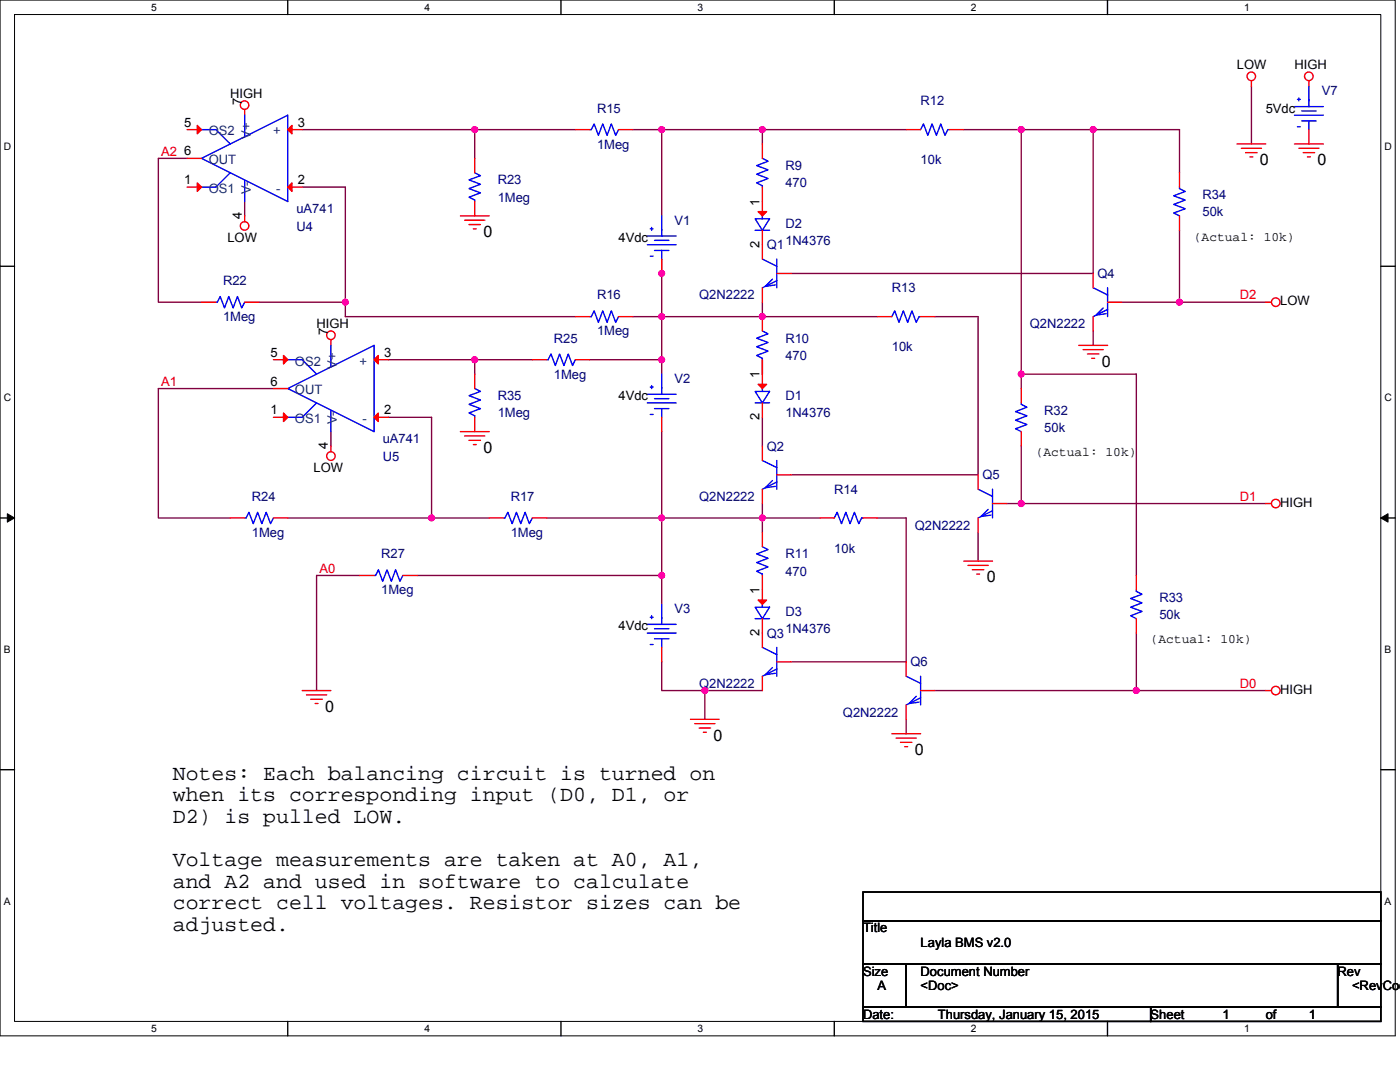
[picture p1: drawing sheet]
<svg xmlns="http://www.w3.org/2000/svg" width="279mm" height="216mm" viewBox="0 0 279 216" stroke-linecap="round" stroke-linejoin="round" font-family="sans-serif">
<path d="M0 0h278.4v206.7h-278.4zM2.9 2.9h272.7v200.9h-272.7z" fill="none" stroke="#000" stroke-width=".2"/>
<g fill="#fff">
<path d="M30.2 .3h1.1v2.3h-1.1z"/>
<path d="M30.2 204.1h1.1v2.3h-1.1z"/>
</g>
<path d="M57.4 0v2.9M57.4 203.8v2.9" fill="none" stroke="#000" stroke-width=".28"/>
<g fill="#fff">
<path d="M84.7 .3h1.1v2.3h-1.1z"/>
<path d="M84.7 204.1h1.1v2.3h-1.1z"/>
</g>
<path d="M112 0v2.9M112 203.8v2.9" fill="none" stroke="#000" stroke-width=".28"/>
<g fill="#fff">
<path d="M139.2 .3h1.2v2.3h-1.2z"/>
<path d="M139.2 204.1h1.2v2.3h-1.2z"/>
</g>
<path d="M166.5 0v2.9M166.5 203.8v2.9" fill="none" stroke="#000" stroke-width=".28"/>
<g fill="#fff">
<path d="M193.8 .3h1.1v2.3h-1.1z"/>
<path d="M193.8 204.1h1.1v2.3h-1.1z"/>
</g>
<path d="M221 0v2.9M221 203.8v2.9" fill="none" stroke="#000" stroke-width=".28"/>
<g fill="#fff">
<path d="M248.3 .3h1.1v2.3h-1.1z"/>
<path d="M248.3 204.1h1.1v2.3h-1.1z"/>
<path d="M.7 28h1.5v2.3h-1.5z"/>
<path d="M276.3 28h1.5v2.3h-1.5z"/>
<path d="M.7 78.2h1.5v2.3h-1.5z"/>
<path d="M276.3 78.2h1.5v2.3h-1.5z"/>
</g>
<path d="M0 53.1h2.9M275.6 53.1h2.8" fill="none" stroke="#000" stroke-width=".28"/>
<g fill="#fff">
<path d="M.7 128.5h1.4v2.2h-1.4z"/>
<path d="M276.3 128.5h1.4v2.2h-1.4z"/>
</g>
<path d="M0 103.4h2.9M275.6 103.4h2.8" fill="none" stroke="#000" stroke-width=".28"/>
<path d="M1.5 102.5l1.4 .9-1.4 .8zM275.6 103.4l1.4-.9v1.7z" fill="#000" stroke="#000" stroke-width=".2"/>
<g fill="#fff">
<path d="M.7 178.7h1.4v2.3h-1.4z"/>
<path d="M276.3 178.7h1.4v2.3h-1.4z"/>
</g>
<path d="M0 153.6h2.9M275.6 153.6h2.8M172.2 178h103.4v5.7h-103.4zM172.2 183.7h103.4v8.6h-103.4zM172.2 192.3h8.6v8.6h-8.6zM180.8 192.3h86.2v8.6h-86.2zM267 192.3h8.6v8.6h-8.6zM172.2 200.9h57.4v2.9h-57.4zM229.6 200.9h46v2.9h-46z" fill="none" stroke="#000" stroke-width=".28"/>
<g fill="none" stroke="#800040" stroke-width=".28">
<path d="M249.7 17.3v11.4M37.3 31.6h-5.7v28.7h8.6M60.3 25.9h34.4M60.3 37.3h8.6v23M94.7 25.9v5.7M94.7 25.9h20.1M126.3 25.9h5.8M132.1 25.9v17.2M132.1 25.9h20M152.1 25.9h28.7M152.1 25.9v2.8M192.3 25.9h11.5"/>
<path d="M203.8 25.9v48.8M203.8 25.9h14.4M218.2 25.9h17.2v8.6M218.2 25.9v28.7h-60.3M48.8 40.2v2.9M132.1 51.7v11.5M235.4 46v14.3M51.7 60.3h17.2M54.6 77.5h-23v25.9h14.4M68.9 60.3v2.9h45.9M77.5 71.8h17.2M94.7 71.8v2.9"/>
<path d="M94.7 71.8h11.5M117.7 71.8h14.4M126.3 63.2h5.8M132.1 63.2v8.6M132.1 71.8v2.9M132.1 63.2h20M152.1 71.8v2.9M152.1 63.2h23M152.1 60.3v2.9M186.6 63.2h8.6v31.5h-37.3M203.8 74.7h23v40.1M203.8 74.7v2.8"/>
<path d="M218.2 66v2.9M223.9 60.3h11.5M235.4 60.3h17.2M66 86.1v2.9M77.5 83.3h8.6v20.1M132.1 86.1v17.3M152.1 83.3v5.7M203.8 89v11.5M57.4 103.4h28.7M71.8 114.8h-8.6v23M83.3 114.8h48.8M86.1 103.4h11.5"/>
<path d="M109.1 103.4h23M132.1 103.4v11.4M132.1 114.8v5.8M132.1 103.4h20M152.1 100.5v2.9M152.1 103.4h11.5M152.1 103.4v2.8M175.1 103.4h5.7v28.7h-22.9M195.2 106.2v5.8M200.9 100.5h2.9M203.8 100.5h48.8M132.1 132.1v5.7h8.6"/>
<path d="M140.7 137.8h11.4M140.7 137.8v5.7M186.6 137.8h40.2M226.8 126.3v11.5M226.8 137.8h25.8M180.8 143.5v2.9"/>
</g>
<g fill="#f0f" stroke="#f0f" stroke-width=".28">
<circle cx="132" cy="54.6" r=".57"/>
<circle cx="152.1" cy="25.9" r=".57"/>
<circle cx="132" cy="25.9" r=".57"/>
<circle cx="140.7" cy="137.8" r=".57"/>
<circle cx="152.1" cy="103.3" r=".57"/>
<circle cx="203.8" cy="100.5" r=".57"/>
<circle cx="218.1" cy="25.9" r=".57"/>
<circle cx="152.1" cy="63.2" r=".57"/>
<circle cx="132" cy="63.2" r=".57"/>
<circle cx="132" cy="71.8" r=".57"/>
<circle cx="94.7" cy="25.9" r=".57"/>
<circle cx="68.9" cy="60.3" r=".57"/>
<circle cx="86.1" cy="103.3" r=".57"/>
<circle cx="132" cy="103.3" r=".57"/>
<circle cx="132" cy="114.8" r=".57"/>
<circle cx="94.7" cy="71.8" r=".57"/>
<circle cx="226.8" cy="137.8" r=".57"/>
<circle cx="235.4" cy="60.3" r=".57"/>
<circle cx="203.8" cy="25.9" r=".57"/>
<circle cx="203.8" cy="74.6" r=".57"/>
</g>
<g fill="none" stroke="#f00" stroke-width=".28">
<path d="M249.7 16.1v1.2M261.2 16.1v1.2M261.2 17.3h.1M37.3 31.6h2.9M37.3 37.3h2.9M37.3 25.9h2.9M48.8 21.8v1.2M48.8 23h.1M57.4 25.9h2.9M57.4 37.3h2.9M94.7 31.6v2.9M114.8 25.9h2.9"/>
<path d="M123.4 25.9h2.9M152.1 28.7v2.9M152.1 37.3v5.8M180.8 25.9h2.9M189.5 25.9h2.8M235.4 34.5v2.8M246.9 28.7h5.7M247.7 29.6h4.1M248.6 30.5h2.3M249.4 31.3h.6M258.3 28.7h5.8M259.2 29.6h4"/>
<path d="M260.1 30.5h2.3M260.9 31.3h.6M261.2 25.9v2.8M48.8 43.1v1.1M48.8 40.2h.1M91.9 43.1h5.7M92.7 43.9h4.1M93.6 44.8h2.3M94.5 45.7h.5M94.7 40.2v2.9M132.1 43.1h.1M132.1 51.7v2.9"/>
<path d="M152.1 46v5.7M152.1 57.4v2.9M155 54.6h2.9M218.2 54.6v2.8M235.4 43.1v2.9M40.2 60.3h2.9M48.8 60.3h2.9M54.6 77.5h2.8M54.6 71.8h2.8M66 67.8v1.1M66 68.9h.1M74.7 71.8h2.8"/>
<path d="M94.7 74.7v2.8M106.2 71.8h2.9M114.8 71.8h2.9M114.8 63.2h2.9M123.4 63.2h2.9M132.1 74.7h.1M152.1 63.2v2.8M152.1 71.8v5.7M175.1 63.2h2.9M183.7 63.2h2.9M203.8 77.5v2.9M215.3 68.9h5.7"/>
<path d="M216.2 69.8h4M217 70.6h2.3M217.9 71.5h.6M218.2 63.2v2.8M221 60.3h2.9M252.6 60.3h1.1M54.6 83.3h2.8M66 89v1.1M66 86.1h.1M74.7 83.3h2.8M91.9 86.1h5.7M92.7 87h4.1"/>
<path d="M93.6 87.9h2.3M94.5 88.7h.5M94.7 83.3v2.8M132.1 83.3v2.8M152.1 89v2.9M152.1 97.6v2.9M152.1 80.4v2.9M155 94.7h2.9M195.2 94.7v2.9M203.8 86.1v2.9M46 103.4h2.8M54.6 103.4h2.8"/>
<path d="M71.8 114.8h2.9M80.4 114.8h2.9M97.6 103.4h2.9M106.2 103.4h2.9M152.1 106.2v2.9M152.1 114.8v5.8M163.6 103.4h2.9M172.2 103.4h2.9M192.3 112h5.8M193.2 112.8h4M194.1 113.7h2.2M194.9 114.6h.6"/>
<path d="M195.2 103.4v2.8M198.1 100.5h2.8M226.8 114.8v2.9M252.6 100.5h1.1M60.3 137.8h5.7M61.2 138.7h4M62 139.5h2.3M132.1 120.6h.1M132.1 129.2v2.9M152.1 123.4v5.8M152.1 134.9v2.9M155 132.1h2.9"/>
<path d="M180.8 132.1v2.8M183.7 137.8h2.9M226.8 123.4v2.9M252.6 137.8h1.1M62.9 140.4h.6M137.8 143.5h5.7M138.7 144.4h4M139.5 145.3h2.3M140.4 146.1h.5M178 146.4h5.7M178.8 147.3h4.1M179.7 148.1h2.3"/>
<path d="M180.6 149h.5M180.8 140.7v2.8"/>
<circle cx="249.7" cy="15.2" r=".85"/>
<circle cx="261.2" cy="15.2" r=".86"/>
<circle cx="48.8" cy="21" r=".85"/>
<circle cx="48.8" cy="45.1" r=".85"/>
<circle cx="66" cy="66.9" r=".85"/>
<circle cx="254.6" cy="60.3" r=".86"/>
<circle cx="66" cy="91" r=".85"/>
<circle cx="254.6" cy="100.5" r=".85"/>
<circle cx="254.6" cy="137.8" r=".85"/>
</g>
<g fill="none" stroke="#00f" stroke-width=".28">
<path d="M258.9 19.8h.6M259.2 19.5v.6M261.2 19.8v1.5M261.2 17.3v2.8M40.2 25.9h2.9l2.9 2.8M40.2 31.6l17.2-8.6v17.2zM46 34.5l-2.9 2.8h-2.9M48.8 23v4.3M48.8 35.9v4.3M94.7 34.5l1.2 .6-2.3 .8 2.3 .9-2.3 .8 2.3 .9-2.3 .8 1.1 .6v.3M117.7 25.9h.3l.6-1.2 .8 2.3 .9-2.3 .9 2.3 .8-2.3 .9 2.3 .5-1.1M152.1 31.6l1.2 .6-2.3 .8 2.3 .9-2.3 .9 2.3 .8-2.3 .9 1.1 .6v.2"/>
<path d="M183.7 25.9l.6-1.2 .9 2.3 .8-2.3 .9 2.3 .8-2.3 .9 2.3 .6-1.1h.3M235.4 37.3v.3l1.1 .6-2.3 .9 2.3 .8-2.3 .9 2.3 .9-2.3 .8 1.2 .6M258.3 23h5.8M258.3 21.3h5.8M258.9 25.3h.6M259.8 22.1h2.9M259.8 24.1h2.9M261.2 24.1v1.8M129.2 47.1h5.7M129.2 48.8h5.7M129.8 45.7h.5M129.8 51.1h.5"/>
<path d="M130 45.4v.6M130.6 48h2.9M130.6 50h2.9M132.1 45.7v1.4M132.1 50v1.7M132.1 43.1v2.9M150.7 43.7h2.9l-1.5 2.3zM150.7 46h2.9M152.1 51.7l2.9 1.4M152.1 43.1v.6M154.2 55.7l-1.5 1.5 2-.3M155 56l-2.9 1.4"/>
<path d="M155 51.7v5.7M218.2 57.4l2.8 1.5M221 57.4v5.8M43.1 60.3h.3l.5-1.1 .9 2.2 .9-2.2 .8 2.2 .9-2.2 .8 2.2 .6-1.1M57.4 77.5l17.3-8.6v17.2zM57.4 71.8h2.9l2.9 2.9M66 68.9v4.3M94.7 77.5l1.2 .6-2.3 .9 2.3 .8-2.3 .9 2.3 .8-2.3 .9 1.1 .6v.3M109.1 71.8h.3l.6-1.2 .8 2.3 .9-2.3 .8 2.3 .9-2.3 .9 2.3 .5-1.1M117.7 63.2h.3l.6-1.2 .8 2.3 .9-2.3 .9 2.3 .8-2.3 .9 2.3 .5-1.1M129.2 78.7h5.7M129.8 77.2h.5"/>
<path d="M130 76.9v.6M130.6 79.5h2.9M132.1 77.2v1.5M132.1 74.7v2.8M150.7 78.1h2.9l-1.5 2.3zM152.1 66l1.2 .6-2.3 .9 2.3 .8-2.3 .9 2.3 .9-2.3 .8 1.1 .6v.3M152.1 77.5v.6M178 63.2l.6-1.2 .8 2.3 .9-2.3 .8 2.3 .9-2.3 .9 2.3 .5-1.1h.3M220.2 61.4l-1.5 1.5 2-.3M221 61.7l-2.8 1.5M63.2 80.4l-2.9 2.9h-2.9M66 81.8v4.3"/>
<path d="M129.2 80.4h5.7M129.8 82.7h.5M130.6 81.5h2.9M132.1 81.5v1.8M150.7 80.4h2.9M152.1 91.9l2.9 1.4M154.2 95.9l-1.5 1.4 2-.3M155 96.2l-2.9 1.4M155 91.9v5.7M195.2 97.6l2.9 1.5M198.1 97.6v5.8M203.8 80.4v.3l1.2 .6-2.3 .8 2.3 .9-2.3 .8 2.3 .9-2.3 .9 1.1 .5"/>
<path d="M48.8 103.4h.3l.6-1.2 .8 2.3 .9-2.3 .9 2.3 .8-2.3 .9 2.3 .6-1.1M74.7 114.8h.3l.5-1.1 .9 2.3 .8-2.3 .9 2.3 .9-2.3 .8 2.3 .6-1.2M100.5 103.4h.3l.5-1.2 .9 2.3 .9-2.3 .8 2.3 .9-2.3 .8 2.3 .6-1.1M152.1 109.1l1.2 .6-2.3 .8 2.3 .9-2.3 .8 2.3 .9-2.3 .9 1.1 .6v.2M166.5 103.4l.6-1.2 .8 2.3 .9-2.3 .9 2.3 .8-2.3 .9 2.3 .6-1.1h.2M197.2 101.6l-1.4 1.5 2-.3M198.1 101.9l-2.9 1.5M226.8 117.7v.3l1.1 .6-2.3 .8 2.3 .9-2.3 .9 2.3 .8-2.3 .9 1.2 .5M129.2 124.6h5.7M129.2 126.3h5.7M129.8 123.2h.5M129.8 128.6h.5"/>
<path d="M130 122.9v.5M130.6 125.5h2.9M130.6 127.5h2.9M132.1 123.2v1.4M132.1 127.5v1.7M132.1 120.6v2.8M150.7 121.2h2.9l-1.5 2.2zM150.7 123.4h2.9M152.1 129.2l2.9 1.4M152.1 120.6v.6M154.2 133.2l-1.5 1.4 2-.3M155 133.5l-2.9 1.4"/>
<path d="M155 129.2v5.7M180.8 134.9l2.9 1.5M182.9 138.9l-1.5 1.5 2-.3M183.7 139.2l-2.9 1.5M183.7 134.9v5.8"/>
</g>
<g fill="#f00" stroke="#f00" stroke-width=".28">
<path d="M74.7 71.8l.8-.9v1.7z"/>
<path d="M74.7 83.3l.8-.9v1.7z"/>
<path d="M56.6 82.4l.8 .9-.8 .8z"/>
<path d="M56.6 70.9l.8 .9-.8 .8z"/>
<path d="M151.3 119.7h1.7l-.9 .9z"/>
<path d="M57.4 25.9l.9-.9v1.7z"/>
<path d="M57.4 37.3l.9-.8v1.7z"/>
<path d="M39.4 36.5l.8 .8-.8 .9z"/>
<path d="M39.4 25l.8 .9-.8 .8z"/>
<path d="M151.3 42.2h1.7l-.9 .9z"/>
<path d="M151.3 76.7h1.7l-.9 .8z"/>
</g>
<g font-size="4.3">
<text x="34.5" y="155.6">Notes: Each balancing circuit is turned on</text>
<text x="34.5" y="159.9">when its corresponding input (D0, D1, or</text>
<text x="34.5" y="164.2">D2) is pulled LOW.</text>
<text x="34.5" y="172.8">Voltage measurements are taken at A0, A1,</text>
<text x="34.5" y="177.1">and A2 and used in software to calculate</text>
<text x="34.5" y="181.4">correct cell voltages. Resistor sizes can be</text>
<text x="34.5" y="185.7">adjusted.</text>
</g>
<g font-size="3.2">
<text x="251.5" y="33">0</text>
<text x="262.9" y="33">0</text>
<text x="96.5" y="47.3">0</text>
<text x="219.9" y="73.2">0</text>
<text x="96.5" y="90.4">0</text>
<text x="196.9" y="116.2">0</text>
<text x="64.9" y="142">0</text>
<text x="142.4" y="147.8">0</text>
<text x="182.6" y="150.7">0</text>
</g>
<g font-size="2.6">
<text x="246.9" y="13.8">LOW</text>
<text x="258.3" y="13.8">HIGH</text>
<text x="46" y="19.6">HIGH</text>
<text x="48.2" y="21" transform="rotate(-90 48.2 21)">7</text>
<text x="252.6" y="22.5">5Vdc</text>
<text x="36.8" y="25.3">5</text>
<text x="59.4" y="25.3">3</text>
<text x="36.8" y="31">6</text>
<text x="36.8" y="36.7">1</text>
<text x="59.4" y="36.7">2</text>
<text x="151.6" y="41.1" transform="rotate(-90 151.6 41.1)">1</text>
<text x="48.2" y="43.7" transform="rotate(-90 48.2 43.7)">4</text>
<text x="45.4" y="48.3">LOW</text>
<text x="123.4" y="48.3">4Vdc</text>
<text x="151.6" y="49.4" transform="rotate(-90 151.6 49.4)">2</text>
<text x="238.3" y="48">(Actual: 10k)</text>
<text x="63.2" y="65.5">HIGH</text>
<text x="255.5" y="60.9">LOW</text>
<text x="54" y="71.2">5</text>
<text x="65.4" y="66.9" transform="rotate(-90 65.4 66.9)">7</text>
<text x="76.7" y="71.2">3</text>
<text x="54" y="76.9">6</text>
<text x="151.6" y="75.5" transform="rotate(-90 151.6 75.5)">1</text>
<text x="54" y="82.7">1</text>
<text x="76.7" y="82.7">2</text>
<text x="123.4" y="79.9">4Vdc</text>
<text x="151.6" y="83.8" transform="rotate(-90 151.6 83.8)">2</text>
<text x="65.4" y="89.6" transform="rotate(-90 65.4 89.6)">4</text>
<text x="62.6" y="94.2">LOW</text>
<text x="206.7" y="91.1">(Actual: 10k)</text>
<text x="255.5" y="101.1">HIGH</text>
<text x="151.6" y="118.6" transform="rotate(-90 151.6 118.6)">1</text>
<text x="123.4" y="125.8">4Vdc</text>
<text x="151.6" y="126.9" transform="rotate(-90 151.6 126.9)">2</text>
<text x="229.6" y="128.4">(Actual: 10k)</text>
<text x="255.5" y="138.4">HIGH</text>
<text x="172.2" y="186.1">Title</text>
<text x="183.7" y="188.9">Layla BMS v2.0</text>
<text x="172.2" y="194.7">Size</text>
<text x="175.1" y="197.5">A</text>
<text x="183.7" y="194.7">Document Number</text>
<text x="183.7" y="197.5">&lt;Doc&gt;</text>
<text x="267" y="194.7">Rev</text>
<text x="269.8" y="197.5">&lt;RevCod</text>
<text x="172.2" y="203.3">Date:</text>
<text x="187.2" y="203.3">Thursday, January 15, 2015</text>
<text x="229.6" y="203.3">Sheet</text>
<text x="244" y="203.3">1</text>
<text x="252.6" y="203.3">of</text>
<text x="261.2" y="203.3">1</text>
</g>
<g font-size="2.6" fill="#000080">
<text x="119.1" y="22.5">R15</text>
<text x="183.7" y="21">R12</text>
<text x="263.8" y="19">V7</text>
<text x="119.1" y="29.6">1Meg</text>
<text x="156.7" y="33.9">R9</text>
<text x="183.7" y="32.8">10k</text>
<text x="99.3" y="36.8">R23</text>
<text x="99.3" y="40.2">1Meg</text>
<text x="156.7" y="37.4">470</text>
<text x="240" y="39.7">R34</text>
<text x="59.2" y="46">U4</text>
<text x="59.2" y="42.5">uA741</text>
<text x="134.6" y="44.8">V1</text>
<text x="156.7" y="45.4">D2</text>
<text x="240" y="43.1">50k</text>
<text x="153" y="49.7">Q1</text>
<text x="156.7" y="48.9">1N4376</text>
<text x="44.5" y="56.9">R22</text>
<text x="119.1" y="59.8">R16</text>
<text x="139.5" y="59.8">Q2N2222</text>
<text x="178" y="58.3">R13</text>
<text x="219" y="55.5">Q4</text>
<text x="44.5" y="64.1">1Meg</text>
<text x="205.5" y="65.5">Q2N2222</text>
<text x="110.5" y="68.4">R25</text>
<text x="119.1" y="66.9">1Meg</text>
<text x="156.7" y="68.4">R10</text>
<text x="156.7" y="71.8">470</text>
<text x="178" y="70.1">10k</text>
<text x="110.5" y="75.5">1Meg</text>
<text x="134.6" y="76.4">V2</text>
<text x="99.3" y="79.9">R35</text>
<text x="99.3" y="83.3">1Meg</text>
<text x="156.7" y="79.9">D1</text>
<text x="156.7" y="83.3">1N4376</text>
<text x="208.4" y="82.7">R32</text>
<text x="76.4" y="88.5">uA741</text>
<text x="153" y="89.9">Q2</text>
<text x="208.4" y="86.2">50k</text>
<text x="76.4" y="91.9">U5</text>
<text x="196.1" y="95.6">Q5</text>
<text x="50.2" y="99.9">R24</text>
<text x="101.9" y="99.9">R17</text>
<text x="139.5" y="99.9">Q2N2222</text>
<text x="166.5" y="98.5">R14</text>
<text x="50.2" y="107.1">1Meg</text>
<text x="101.9" y="107.1">1Meg</text>
<text x="182.6" y="105.7">Q2N2222</text>
<text x="76.1" y="111.4">R27</text>
<text x="156.7" y="111.4">R11</text>
<text x="166.5" y="110.3">10k</text>
<text x="76.1" y="118.6">1Meg</text>
<text x="156.7" y="114.9">470</text>
<text x="134.6" y="122.3">V3</text>
<text x="156.7" y="122.9">D3</text>
<text x="231.4" y="120">R33</text>
<text x="231.4" y="123.5">50k</text>
<text x="153" y="127.2">Q3</text>
<text x="156.7" y="126.3">1N4376</text>
<text x="139.5" y="137.3">Q2N2222</text>
<text x="181.7" y="132.9">Q6</text>
<text x="168.2" y="143">Q2N2222</text>
</g>
<g font-size="2.6" fill="#004080">
<text x="41.7" y="27">OS2</text>
<text x="50" y="27.7" transform="rotate(-90 50 27.7)">V+</text>
<text x="54.5" y="27">+</text>
<text x="41.7" y="32.8">OUT</text>
<text x="41.7" y="38.5">OS1</text>
<text x="50" y="38.8" transform="rotate(-90 50 38.8)">V-</text>
<text x="55.1" y="38.5">-</text>
<text x="58.9" y="72.9">OS2</text>
<text x="67.2" y="73.6" transform="rotate(-90 67.2 73.6)">V+</text>
<text x="71.7" y="72.9">+</text>
<text x="58.9" y="78.7">OUT</text>
<text x="58.9" y="84.4">OS1</text>
<text x="67.2" y="84.7" transform="rotate(-90 67.2 84.7)">V-</text>
<text x="72.3" y="84.4">-</text>
</g>
<g font-size="2.6" fill="#f00">
<text x="32.2" y="31">A2</text>
<text x="247.4" y="59.7">D2</text>
<text x="32.2" y="77">A1</text>
<text x="247.4" y="99.9">D1</text>
<text x="63.8" y="114.3">A0</text>
<text x="247.4" y="137.2">D0</text>
</g>
<g font-size="2">
<text x="30.2" y="2.2">5</text>
<text x="84.7" y="2.2">4</text>
<text x="139.2" y="2.2">3</text>
<text x="193.8" y="2.2">2</text>
<text x="248.3" y="2.2">1</text>
<text x=".7" y="29.8">D</text>
<text x="276.3" y="29.8">D</text>
<text x=".7" y="80.1">C</text>
<text x="276.3" y="80.1">C</text>
<text x=".7" y="130.3">B</text>
<text x="276.3" y="130.3">B</text>
<text x=".7" y="180.5">A</text>
<text x="276.3" y="180.5">A</text>
<text x="30.2" y="206">5</text>
<text x="84.7" y="206">4</text>
<text x="139.2" y="206">3</text>
<text x="193.8" y="206">2</text>
<text x="248.3" y="206">1</text>
</g>
</svg>
